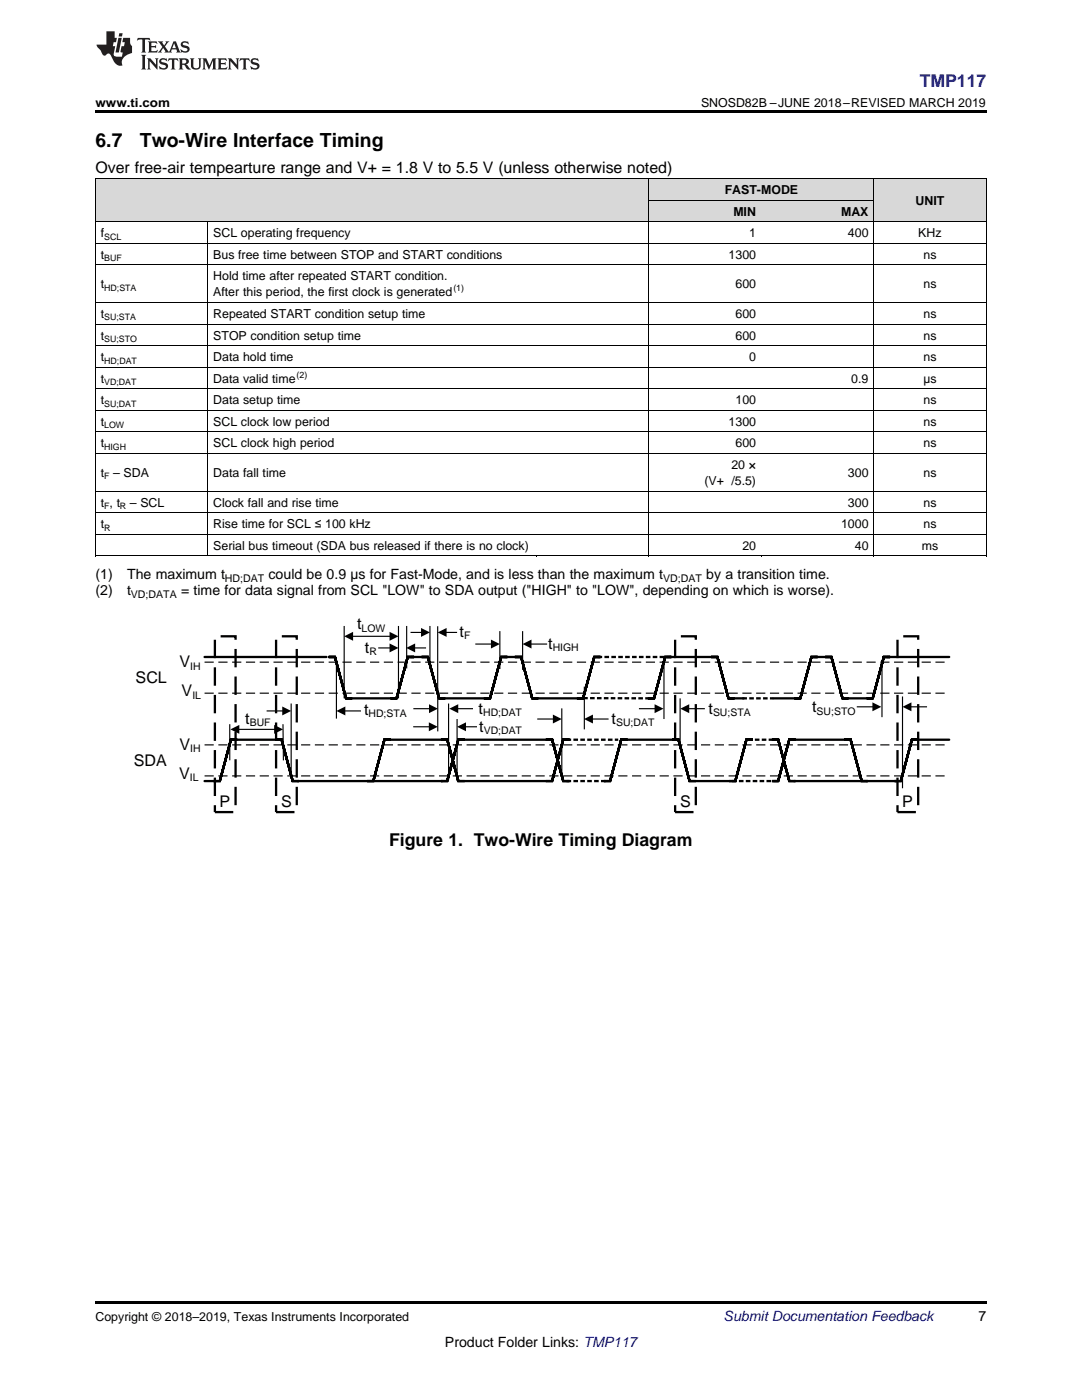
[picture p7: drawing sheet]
<svg xmlns="http://www.w3.org/2000/svg" width="216mm" height="279mm" viewBox="0 0 216 279" stroke-linecap="round" stroke-linejoin="round" font-family="sans-serif">
<g fill="#d8d8d8">
<path d="M19 35.7h22.5v8.6h-22.5z"/>
<path d="M41.5 35.7h65.6v8.6h-65.6z"/>
<path d="M107.1 35.7h22.4v8.6h-22.4z"/>
<path d="M174.4 35.7h22.4v8.6h-22.4z"/>
<path d="M129.5 40h22.4v4.3h-22.4z"/>
<path d="M151.9 40h22.5v4.3h-22.5z"/>
<path d="M129.5 35.7h22.4v4.3h-22.4z"/>
<path d="M151.9 35.7h22.5v4.3h-22.5z"/>
</g>
<path d="M19 259.7h177.8v.5h-177.8z" fill="#000"/>
<path d="M40.8 131.1h24.4M69.1 139.4l-2.3-8.3h-1.2h1.2l2.3 8.3h10l2.3-8.3h1.2h-1.2l-2.3 8.3M82 131.1h2.1M87.6 139.4l-2.2-8.3h-1.3h1.3l2.2 8.3h1.3M88.3 139.4h9.5l2.2-8.3h1.2h-1.2l-2.2 8.3M100.7 131.1h2M106.2 139.4l-2.2-8.3h-1.3h1.3l2.2 8.3h1.2M40.8 155.9h2.1M42.6 155.9h1.3l2.2-8.3h1.2h-1.2l-2.2 8.3M58.4 155.9l-2.2-8.3h-1.3h1.3l2.2 8.3h1.2" fill="none" stroke="#000" stroke-width=".46"/>
<path d="M40.8 132.1h148.6M40.8 138.3h148.6M40.8 148.7h148.6M40.8 154.8h148.6" fill="none" stroke="#000" stroke-width=".23" stroke-dasharray="1.8 .9" stroke-linecap="butt"/>
<path d="M42.9 127h4.1v35.1h-4.1zM134.7 127h4.1v35.1h-4.1z" fill="none" stroke="#000" stroke-width=".46" stroke-dasharray="3.7 1.8" stroke-linecap="butt"/>
<path d="M67.1 131.9v11.5M45.8 144.5v7.2M47.5 145.6h7.4M56.5 144.5l.1 7.3M58.1 140.4v14.8M68.7 141.9h3.3" fill="none" stroke="#000" stroke-width=".23"/>
<path d="M46 145.6l1.8-.9v1.8zM54.7 144.7l1.8 .9-1.8 .9zM67.1 141.9l1.8-.9v1.8z" fill="#000"/>
<path d="M72.4 140.5h9.1v2.4h-9.1z" fill-rule="evenodd" fill="#fff"/>
<path d="M68.7 124.9v14.5M79.5 124.9v14.5M53.2 141.9h3.3" fill="none" stroke="#000" stroke-width=".23"/>
<path d="M56.3 141l1.8 .9-1.8 .9z" fill="#000"/>
<path d="M47 147.6h8.3M59.4 155.9h28.9M73.2 155.9h1.3l2.2-8.3h1.3h-1.3l-2.2 8.3M77.2 147.6h11.1M88 155.9h1.2l2.2-8.3h1.3h-1.3l-2.2 8.3M91.5 155.9l-2.3-8.3h-1.2h1.2l2.3 8.3h1.2" fill="none" stroke="#000" stroke-width=".46"/>
<path d="M71 123.6h6.2v2.1h-6.2z" fill-rule="evenodd" fill="#fff"/>
<path d="M75.5 129.3h2.5M81.1 124.9v8.5M82.6 129.3h2.4" fill="none" stroke="#000" stroke-width=".23"/>
<path d="M77.7 128.4l1.8 .9-1.8 .9zM81.1 129.3l1.7-.9v1.8z" fill="#000"/>
<path d="M71.8 128.3h3.4v2h-3.4z" fill-rule="evenodd" fill="#fff"/>
<path d="M87.3 137.4v8.6M82.5 141.4h3.3M89.5 140.4v15.3M91.2 141.4h3.4" fill="none" stroke="#000" stroke-width=".23"/>
<path d="M85.6 140.5l1.8 .9-1.8 .9zM89.7 141.4l1.7-.9v1.8z" fill="#000"/>
<path d="M94.6 140h9.6v2.9h-9.6z" fill-rule="evenodd" fill="#fff"/>
<path d="M81.9 126.2h2.3M87.3 125v14.4M88.9 126.2h2.3M94.8 128.5h3.4M99.7 126v7.5M104.3 126v7.7M105.8 128.5h3.4" fill="none" stroke="#000" stroke-width=".23"/>
<path d="M84 125.3l1.8 .9-1.8 .9zM87.3 126.2l1.8-.9v1.8zM98 127.6l1.7 .9-1.7 .9zM104.3 128.5l1.8-.9v1.8z" fill="#000"/>
<path d="M91.7 125.2h2.9v2h-2.9z" fill-rule="evenodd" fill="#fff"/>
<g fill="none" stroke="#000" stroke-width=".46">
<path d="M106.9 139.4h9.5l2.2-8.3h1.2h-1.2l-2.2 8.3M129.3 139.4h1.2l2.2-8.3h1.3h-1.3l-2.2 8.3M133.7 131.1h8.2M145.4 139.4l-2.3-8.3h-1.2h1.2l2.3 8.3h1.2M154.3 139.4h5.4l2.2-8.3h1.3h-1.3l-2.2 8.3M162.6 131.1h2M168.1 139.4l-2.2-8.3h-1.3h1.3l2.2 8.3h1.3M92.4 147.6h16.5M92.7 155.9h17.5l2.2-8.3h1.2h-1.2l-2.2 8.3M112.4 155.9l-2.2-8.3h-1.3h1.3l2.2 8.3h1.2M120.5 155.9h1.2l2.3-8.3h1.2h-1.3l-2.2 8.3M125.2 147.6h8.9"/>
<path d="M137.6 155.9l-2.2-8.3h-1.3h1.3l2.2 8.3h1.2"/>
</g>
<path d="M116.4 139.3l13.2 .1M119.2 131.1h14.8M148.1 139.4h6.2M113 147.6h10.4M113 155.9h8.3" fill="none" stroke="#000" stroke-width=".46" stroke-dasharray=".9 .5" stroke-linecap="butt"/>
<path d="M116.6 137v8.6M107.2 143.5h3.3M112.1 141.4v14.1M118.1 143.5h3.3" fill="none" stroke="#000" stroke-width=".23"/>
<path d="M110.3 142.6l1.8 .9-1.8 .9zM116.5 143.5l1.8-.9v1.8z" fill="#000"/>
<path d="M122 142.5h9v2h-9z" fill-rule="evenodd" fill="#fff"/>
<path d="M132.5 132.1v11.4M135.7 139.4v9.9M127.5 141.4h3.3M137.3 141.4h3.3" fill="none" stroke="#000" stroke-width=".23"/>
<path d="M130.6 140.5l1.8 .9-1.8 .9zM135.7 141.4l1.8-.9v1.8z" fill="#000"/>
<path d="M141.4 140.4h9.8v2.1h-9.8z" fill-rule="evenodd" fill="#fff"/>
<path d="M146.1 139.4h2.3M172.9 139.4h1.2l2.3-8.3h1.2h-1.2l-2.3 8.3M177 131.1h12.4M145.5 155.9h1.2l2.2-8.3h1.3h-1.3l-2.2 8.3M154 155.9h1.3l2.2-8.3h1.2h-1.2l-2.2 8.3M157.5 155.9l-2.2-8.3h-1.3h1.3l2.2 8.3h1.2M158.4 147.6h10.4M158.4 155.9h20.7M171.9 155.9l-2.2-8.3h-1.2h1.2l2.2 8.3h1.3M178.5 155.9h1.2l2.3-8.3h1.2h-1.2l-2.3 8.3M183.2 147.6h6.2" fill="none" stroke="#000" stroke-width=".46"/>
<path d="M146.1 155.9h9.2M149.2 147.6h5.1" fill="none" stroke="#000" stroke-width=".46" stroke-dasharray=".9 .5" stroke-linecap="butt"/>
<path d="M176 131.8v11.3M180.1 139v18.3M171 141.1h3.3M181.6 141.1h3.4" fill="none" stroke="#000" stroke-width=".23"/>
<path d="M174.1 140.2l1.8 .9-1.8 .9zM180.1 141.1l1.8-.9v1.8z" fill="#000"/>
<path d="M161.5 140.2h9.2v2.1h-9.2z" fill-rule="evenodd" fill="#fff"/>
<path d="M55.1 127h4.1v35.1h-4.1zM179.1 127h4.1v35.1h-4.1z" fill="none" stroke="#000" stroke-width=".46" stroke-dasharray="3.7 1.8" stroke-linecap="butt"/>
<path d="M70.2 127h7.8M85.8 124.9v8.7M82.5 145h3.3M91.2 143.5v12.4M92.8 145h3.3" fill="none" stroke="#000" stroke-width=".23"/>
<path d="M68.7 127l1.8-.9v1.8zM77.7 126.1l1.8 .9-1.8 .9zM85.6 144.2l1.7 .8-1.7 .9zM91.2 145l1.8-.8v1.7z" fill="#000"/>
<path d="M95.3 143.6h8.9v2.9h-8.9z" fill-rule="evenodd" fill="#fff"/>
<path d="M169.4 139.4h3.5M138.8 155.9h6.7" fill="none" stroke="#000" stroke-width=".46"/>
<g fill="none" stroke="#000" stroke-width=".2">
<path d="M19 35.6h177.8M19.1 35.7v75.3M129.5 35.7v75.3M129.5 40h44.9M174.3 35.7v75.3M196.8 35.7v75.3M19 52.9h177.8M19 48.6h177.8M19 44.3h177.8M41.4 44.3v66.7M19 77.6h177.8M19 73.3h177.8"/>
<path d="M19 69h177.8M19 64.7h177.8M19 60.4h177.8M19 98h177.8M19 90.5h177.8M19 86.2h177.8M19 81.9h177.8M19 110.9h177.8M19 106.6h177.8M19 102.3h177.8"/>
</g>
<path d="M19 22h177.8v.5h-177.8zM19 110.9l.2 .1zM107 110.9l.1 .1zM129.4 110.9l.1 .1zM151.8 110.9l.1 .1zM174.3 110.9l.1 .1zM196.7 110.9l.1 .1z" fill="#000"/>
<g fill="#231f20">
<path d="M27.5 7.6l-.1 .5 .4-.2h.6v.1v2.1l-.2 .4h1l-.3-.4v-2.1l.1-.1h.5l.5 .2-.2-.5zM29.5 8.3l.2 .3v1.5l-.2 .4h1.8l.2-.6a1.04 1.04 0 0 1-1.3 .2v-.7h.6l.3 .2v-.6l-.3 .2h-.6v-.6l.8-.1 .4 .3-.2-.5zM31.5 8.3l.9 1.1-.9 1.1h.8l-.2-.2 .5-.7 .4 .7-.2 .2h1.5l-.1-.2 .1-.4h.9l.1 .4-.2 .2h1l-.3-.3-.7-1.9h-.5l-.9 2-.8-1 .9-1h-.8l.1 .3-.3 .5-.4-.6 .2-.2zM34.7 8.6l.4 1h-.7zM36.3 8.4a.63 .63 0 0 0-.2 .7 .63 .63 0 0 0 .6 .4l.6 .2 .1 .2a.75 .75 0 0 1-.7 .4 .75 .75 0 0 1-.6-.5l.1 .7 .1-.1a1.11 1.11 0 0 0 1.5-.6 1.13 1.13 0 0 0-1.2-.8l-.1-.4a1.04 1.04 0 0 1 1.2 .2l-.2-.5-.1 .1-.5-.2zM28.2 10.9l.2 .4v2.2l-.2 .4h1l-.3-.4v-2.2l.3-.4zM29.3 11.6l.3 .4v1.5l-.3 .4h.8l-.2-.4v-1.3l1.5 1.7v-1.9l.2-.4h-.7l.2 .4v.9l-1.1-1.3zM32 11.8a.62 .62 0 0 0-.2 .7 .62 .62 0 0 0 .6 .4l.6 .1 .1 .3a.76 .76 0 0 1-.7 .3 .76 .76 0 0 1-.6-.4l.1 .7 .1-.1a1.11 1.11 0 0 0 1.5-.6 1.13 1.13 0 0 0-1.2-.8l-.1-.4a1.04 1.04 0 0 1 1.2 .2l-.2-.6-.1 .1-.5-.1zM33.7 11.6l-.2 .6a.61 .61 0 0 1 .8-.3v1.6l-.2 .4h.9l-.2-.4v-1.6a.63 .63 0 0 1 .8 .3l-.2-.6zM35.6 11.6l.3 .4v1.5l-.3 .4h1l-.2-.2v-.8l.5 .2a.76 .76 0 0 0 1.2 .7l-1-1a.58 .58 0 0 0 .6-.5 .58 .58 0 0 0-.5-.6zM36.4 11.9h.1a.45 .45 0 0 1 .5 .1 .45 .45 0 0 1 .1 .5l-.7 .2zM37.9 11.6l.2 .2a2.17 2.17 0 0 0 .3 1.9 .99 .99 0 0 0 1.6-.6v-1.1l.2-.4h-.7l.2 .2a1.92 1.92 0 0 1-.2 1.8 .6 .6 0 0 1-.9-.5v-1.1l.2-.4zM40.4 11.6l.2 .4v1.5l-.2 .4h.7l-.2-.4v-1.4l.8 1.8 .8-1.8v1.4l-.2 .4h.9l-.2-.4v-1.5l.2-.4h-.8l-.6 1.5-.6-1.5zM43.4 11.6l.2 .4v1.5l-.2 .4h1.8l.2-.6a1.04 1.04 0 0 1-1.3 .1v-.6h.5l.4 .2v-.6l-.4 .2h-.5v-.7h.8l.3 .3-.1-.6zM45.5 11.6l.2 .4v1.5l-.2 .4h.7l-.2-.4v-1.3l1.5 1.7v-1.9l.2-.4h-.7l.2 .4v.9l-1.1-1.3zM47.9 11.6l-.1 .6a.61 .61 0 0 1 .8-.3v1.6l-.3 .4h1l-.3-.4 .1-1.6a.63 .63 0 0 1 .7 .3l-.1-.6zM50.2 11.8a.62 .62 0 0 0-.2 .7 .62 .62 0 0 0 .6 .4l.6 .1 .2 .3a.76 .76 0 0 1-.8 .3 .76 .76 0 0 1-.6-.4l.1 .7 .2-.1a1.11 1.11 0 0 0 1.5-.6 1.13 1.13 0 0 0-1.3-.8l-.1-.4a1.04 1.04 0 0 1 1.2 .2l-.1-.6-.2 .1-.5-.1z"/>
<path d="M21.2 6.3v2.6h-1.9l.1 .4 .7 .9a.91 .91 0 0 0 1 .8 .56 .56 0 0 1 .5-.3 .56 .56 0 0 1 .5 .3l.4 .8a1.53 1.53 0 0 0 1.9 1.2 1.54 1.54 0 0 1 1-2.1l.9-.3v-1.4a1.52 1.52 0 0 1-.3-1.6h-1.4l-.2 .8h.5l-.2 .8h-.4l-.2 1v.2l.4 .1-.2 .8a1.93 1.93 0 0 1-1.6-.3l.3-1.8h-.5l.2-.8h.4l.2-.8h-.4v-1.3zM23.6 7.6l-.6 2.9h.7l.6-2.9zM23.8 6.6l-.1 .7h.6l.2-.7z"/>
</g>
<g font-size="3.9">
<text x="19" y="29.3">6.7</text>
<text x="27.9" y="29.3">Two-Wire Interface Timing</text>
</g>
<text font-size="3.5" fill="#00f" x="183.5" y="17.3">TMP117</text>
<text font-size="3.5" x="77.6" y="168.8">Figure 1. Two-Wire Timing Diagram</text>
<g font-size="3.2">
<text x="19" y="34.4">Over free-air tempearture range and V+ = 1.8 V to 5.5 V (unless otherwise noted)</text>
<text x="71.3" y="125.6">t</text>
<text x="72.8" y="130.3">t</text>
<text x="91.7" y="127.2">t</text>
<text x="109.4" y="129.5">t</text>
<text x="27.1" y="136.4">SCL</text>
<text x="35.8" y="133.2">V</text>
<text x="36.2" y="139">V</text>
<text x="72.6" y="142.7">t</text>
<text x="95.5" y="142.4">t</text>
<text x="141.4" y="142.4">t</text>
<text x="162.1" y="142.2">t</text>
<text x="35.8" y="149.7">V</text>
<text x="48.9" y="144.5">t</text>
<text x="95.6" y="146">t</text>
<text x="122" y="144.5">t</text>
<text x="26.7" y="152.8">SDA</text>
<text x="35.7" y="155.5">V</text>
<text x="43.8" y="161.1">P</text>
<text x="56.1" y="161.1">S</text>
<text x="135.7" y="161.1">S</text>
<text x="180" y="161.1">P</text>
</g>
<g font-size="2.8">
<text x="19" y="115.6">(1)</text>
<text x="19" y="118.7">(2)</text>
<text x="25.4" y="115.6">The maximum t</text>
<text x="25.4" y="118.7">t</text>
<text x="36.1" y="118.7">= time for data signal from SCL &quot;LOW&quot; to SDA output (&quot;HIGH&quot; to &quot;LOW&quot;, depending on which is worse).</text>
<text x="53.6" y="115.6">could be 0.9 µs for Fast-Mode, and is less than the maximum t</text>
<text x="140.9" y="115.6">by a transition time.</text>
<text x="195.3" y="263.6">7</text>
<text x="88.8" y="268.9">Product Folder Links: TMP117</text>
</g>
<text font-size="2.8" fill="#0000c8" x="144.4" y="263.6">Submit Documentation Feedback</text>
<g font-size="2.5">
<text x="19" y="21.4">www.ti.com</text>
<text x="139.9" y="21.4">SNOSD82B –JUNE 2018–REVISED MARCH 2019</text>
<text x="144.6" y="38.7">FAST-MODE</text>
<text x="182.7" y="40.9">UNIT</text>
<text x="20.1" y="47.3">f</text>
<text x="42.5" y="47.3">SCL operating frequency</text>
<text x="146.3" y="43">MIN</text>
<text x="149.5" y="47.3">1</text>
<text x="167.8" y="43">MAX</text>
<text x="169.2" y="47.3">400</text>
<text x="183.2" y="47.3">KHz</text>
<text x="20.1" y="51.6">t</text>
<text x="42.5" y="51.6">Bus free time between STOP and START conditions</text>
<text x="145.4" y="51.6">1300</text>
<text x="184.3" y="51.6">ns</text>
<text x="20.1" y="57.5">t</text>
<text x="42.5" y="56">Hold time after repeated START condition.</text>
<text x="42.5" y="59.2">After this period, the first clock is generated</text>
<text x="146.8" y="57.5">600</text>
<text x="184.3" y="57.5">ns</text>
<text x="20.1" y="63.5">t</text>
<text x="42.5" y="63.5">Repeated START condition setup time</text>
<text x="146.8" y="63.5">600</text>
<text x="184.3" y="63.5">ns</text>
<text x="20.1" y="67.8">t</text>
<text x="42.5" y="67.8">STOP condition setup time</text>
<text x="146.8" y="67.8">600</text>
<text x="184.3" y="67.8">ns</text>
<text x="20.1" y="72.1">t</text>
<text x="20.1" y="76.4">t</text>
<text x="42.5" y="72.1">Data hold time</text>
<text x="42.5" y="76.4">Data valid time</text>
<text x="149.5" y="72.1">0</text>
<text x="169.9" y="76.4">0.9</text>
<text x="184.3" y="76.4">µs</text>
<text x="184.3" y="72.1">ns</text>
<text x="20.1" y="80.7">t</text>
<text x="42.5" y="80.7">Data setup time</text>
<text x="146.8" y="80.7">100</text>
<text x="184.3" y="80.7">ns</text>
<text x="20.1" y="85">t</text>
<text x="20.1" y="89.3">t</text>
<text x="42.5" y="85">SCL clock low period</text>
<text x="42.5" y="89.3">SCL clock high period</text>
<text x="145.4" y="85">1300</text>
<text x="146.8" y="89.3">600</text>
<text x="184.3" y="85">ns</text>
<text x="184.3" y="89.3">ns</text>
<text x="20.1" y="95.2">t</text>
<text x="22.6" y="95.2">– SDA</text>
<text x="42.5" y="95.2">Data fall time</text>
<text x="145.9" y="93.6">20 ×</text>
<text x="169.2" y="95.2">300</text>
<text x="184.3" y="95.2">ns</text>
<text x="20.1" y="101.1">t , t</text>
<text x="25.9" y="101.1">– SCL</text>
<text x="42.5" y="101.1">Clock fall and rise time</text>
<text x="140.5" y="96.8">(V+ /5.5)</text>
<text x="169.2" y="101.1">300</text>
<text x="184.3" y="101.1">ns</text>
<text x="20.1" y="105.4">t</text>
<text x="42.5" y="105.4">Rise time for SCL ≤ 100 kHz</text>
<text x="167.8" y="105.4">1000</text>
<text x="184.3" y="105.4">ns</text>
<text x="42.5" y="109.7">Serial bus timeout (SDA bus released if there is no clock)</text>
<text x="148.1" y="109.7">20</text>
<text x="170.6" y="109.7">40</text>
<text x="183.9" y="109.7">ms</text>
<text x="19" y="263.6">Copyright © 2018–2019, Texas Instruments Incorporated</text>
</g>
<g font-size="2.1">
<text x="26.1" y="119.3">VD;DATA</text>
<text x="44.9" y="116.1">HD;DAT</text>
<text x="132.3" y="116.1">VD;DAT</text>
<text x="72.2" y="126.1">LOW</text>
<text x="73.7" y="130.7">R</text>
<text x="92.6" y="127.6">F</text>
<text x="110.3" y="129.9">HIGH</text>
<text x="38" y="133.6">IH</text>
<text x="38.4" y="139.4">IL</text>
<text x="73.5" y="143.1">HD;STA</text>
<text x="96.4" y="142.8">HD;DAT</text>
<text x="142.3" y="142.8">SU;STA</text>
<text x="163" y="142.6">SU;STO</text>
<text x="49.8" y="144.9">BUF</text>
<text x="96.5" y="146.5">VD;DAT</text>
<text x="122.9" y="144.9">SU;DAT</text>
<text x="37.9" y="155.9">IL</text>
<text x="38" y="150.2">IH</text>
</g>
<g font-size="1.8">
<text x="20.8" y="47.8">SCL</text>
<text x="20.8" y="52.1">BUF</text>
<text x="20.8" y="58">HD;STA</text>
<text x="90.5" y="58.2">(1)</text>
<text x="20.8" y="64">SU;STA</text>
<text x="20.8" y="68.3">SU;STO</text>
<text x="20.8" y="72.6">HD;DAT</text>
<text x="20.8" y="76.9">VD;DAT</text>
<text x="59.2" y="75.4">(2)</text>
<text x="20.8" y="81.2">SU;DAT</text>
<text x="20.8" y="85.5">LOW</text>
<text x="20.8" y="89.8">HIGH</text>
<text x="20.8" y="95.7">F</text>
<text x="20.8" y="101.6">F</text>
<text x="23.9" y="101.6">R</text>
<text x="20.8" y="105.9">R</text>
</g>
</svg>
